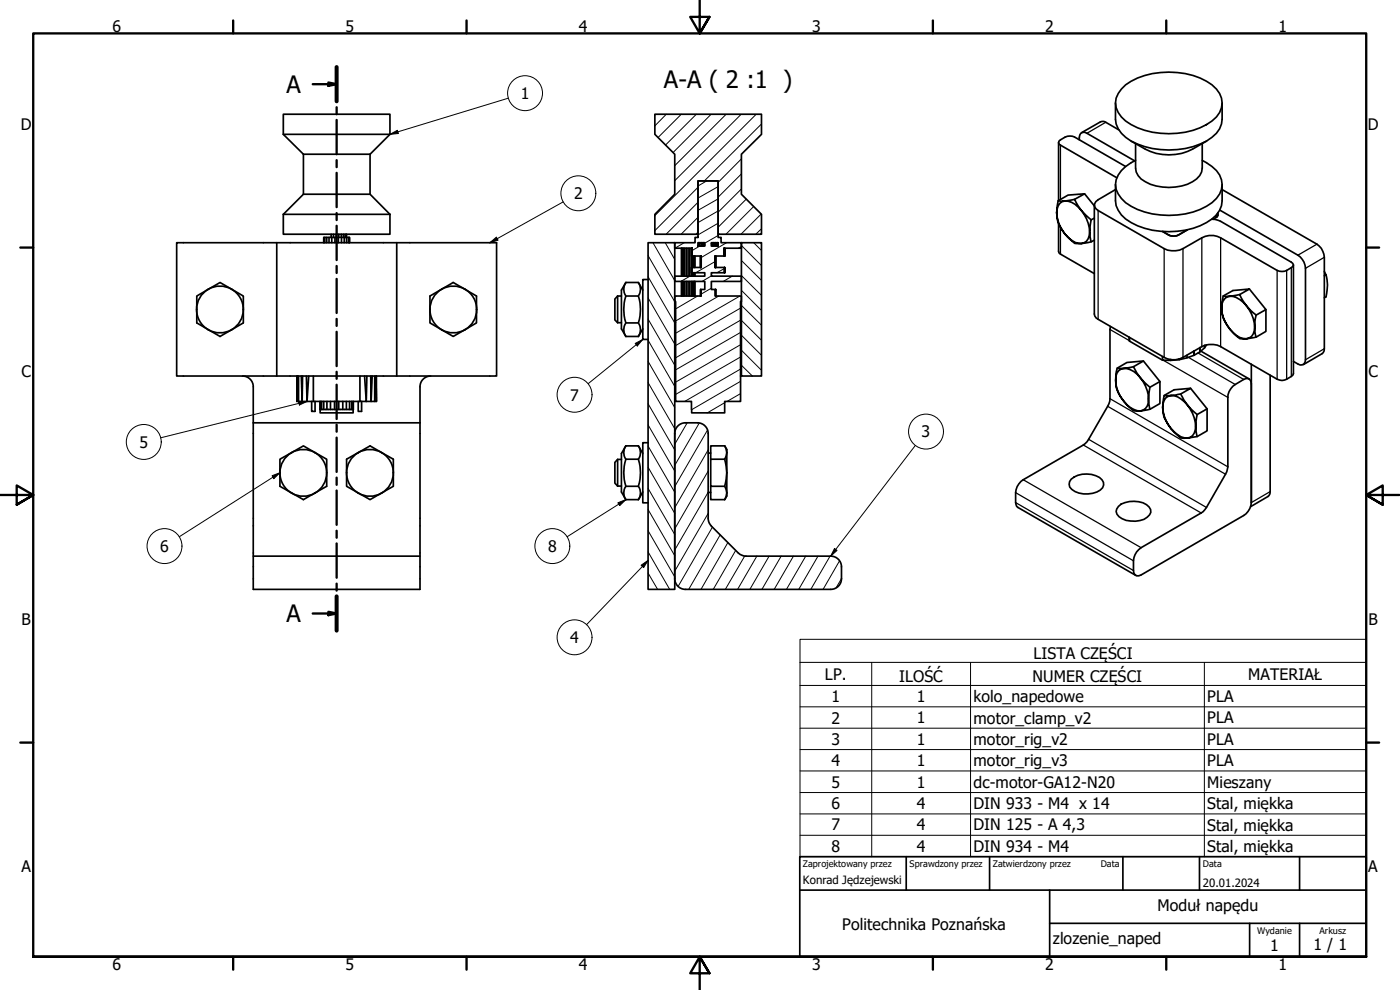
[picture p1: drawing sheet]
<svg xmlns="http://www.w3.org/2000/svg" width="420mm" height="297mm" viewBox="0 0 420 297" stroke-linecap="round" stroke-linejoin="round" font-family="sans-serif">
<!-- layer: Kreskowanie (ISO) -->
<g fill="none" stroke="#000" stroke-width=".3">
<path d="M200 34.3l-3.5 3.5M204.5 34.3l-7 7M209 34.3l-9.3 9.2M213.4 34.3l-11.4 11.5M217.9 34.3l-15.4 15.4M222.4 34.3l-19.9 19.9M226.9 34.3l-30.4 30.4M228.5 37.2l-17.1 17.1M209.5 56.2l-13 13M212.1 54.3l-2.6 1.5M215.5 59.7l-6 3.4M215.5 56l-6 3.4"/>
<path d="M222.5 56.7l-7 7M222.5 52.2l-7 7M222.5 47.7l-7 7M224 59.7l-8.5 8.5M194.5 76.7l8 13.8M196 72.8l6.5 11.4M199.6 72.8l2.9 5M205.4 72.8l-2.8 1.7M209.5 69.6l-.6 .7M209.5 65.2l-5.1 5.1M209.5 60.7l-9.6 9.6M210 73.8l-2.3 1.4"/>
<path d="M214.6 78.5l-5.8 3.3M215.5 70.7l-4 2.2M215.5 67l-6 3.5M215.5 63.3l-6 3.5M218.1 72.8l-7.7 4.5M222.5 78.2l6 5.9M222.5 73.6l6 6.1M222.5 74l-.9 .5M226.2 62l-8.3 8.3M226.2 72.8l2.3 2.4M228.4 64.2l-6 6.1M228.5 68.6l-1.7 1.7"/>
<path d="M194.5 95.7l8 13.9M194.5 89.4l8 13.8M194.5 83l8 13.9M203 88.8l-.5 .3M207.1 82.9l-2.8 1.5M209.4 88.8l-6.6 3.9M213.5 86.5l-3.2 1.8M213.5 82.8l-2.8 1.6M215.7 88.8l-12.9 7.5M217.4 80.6l-2.3 1.2M219.8 82.9l-2.8 1.5M222.1 88.8l-19.3 11.2"/>
<path d="M222.2 99.7l-19.4 11.3M222.2 96.1l-19.4 11.3M222.2 92.4l-19.4 11.3M222.5 96.1l6 6M222.5 91.6l6 6M222.5 87.1l6 6M222.5 82.7l6 5.9M194.5 114.8l8 13.8M194.5 108.4l8 13.9M194.5 102.1l8 13.8M222.2 118.1l-4 2.3M222.2 114.4l-14.6 8.5"/>
<path d="M222.2 110.7l-16.7 9.7M222.2 107.1l-19.4 11.2M222.2 103.4l-19.4 11.3M222.5 109.6l3.3 3.2M222.5 105.1l6 6M222.5 100.6l6 6M194.5 133.8l8 13.9M194.5 127.5l8 13.8M194.5 121.1l8 13.9M206.2 126.9l-3.7 6.4M209.9 126.9l-7.4 12.7M212.3 129l-9.8 17"/>
<path d="M212.5 135l-10 17.3M217.5 120.8l-5.2 3.1M194.5 159.2l8 13.9M194.5 152.9l8 13.8M194.5 146.5l8 13.9M194.5 140.2l8 13.8M212.5 141.3l-10 17.4M212.5 147.7l-10 17.3M212.5 154l-10 17.4M213.8 158.2l-10.3 17.7M194.5 171.9l2.9 4.9M194.5 165.6l6.5 11.2"/>
<path d="M216.2 160.5l-9.5 16.3M218.4 162.8l-8 14M220.8 165.1l-6.7 11.7M223.5 166.8l-5.8 10M227.1 166.9l-5.7 9.9M230.8 166.9l-5.8 9.9M234.4 166.9l-5.7 9.9M238.1 166.9l-5.8 9.9M241.8 166.9l-5.8 9.9M245.5 166.9l-5.8 9.9M249.1 166.9l-5.8 9.9M252 168.3l-5 8.5"/>
<path d="M252.5 173.7l-1.5 2.6"/>
</g>
<!-- layer: Widoczne (ISO) -->
<g fill="none" stroke="#000" stroke-width=".51">
<path d="M196.5 34.3h32v6l-6 6v12l6 6v6h-13v-16h-6v16h-13v-6l6-6v-12l-6-6zM334.8 30.9v4.9a9.1 9.1 0 0 0 6.6 7.4 25.5 25.5 0 0 0 20.7-.9 8.2 8.2 0 0 0 4.7-6.5v-4.9M335.8 39l-3.9-2.3-1.2-.3-6.1 3.4M336.5 26.7a18.8 18.8 0 0 1 14.3-5.1 20 20 0 0 1 14.3 5.1 6.2 6.2 0 0 1-1.4 9.6 23.9 23.9 0 0 1-25.9 0 6.2 6.2 0 0 1-1.3-9.6zM85 40.3v-6h32v6M85 40.3h32M85 40.3l6.1 6M91.1 46.3h20M91.1 58.3h20M91.1 58.3l-6.1 6M91.1 46.3v12M111.1 58.3l5.9 6"/>
<path d="M111.1 46.3v12M117 40.3l-5.9 6M209.5 54.3h6v16.9h.9v1.6h6.1v1.7h-5.2v2.3h-2.7v3.4h2.8v1.6h-3.9v1.1h9v1.5h-9v2.5h1.2v1.9h7.8v1.7h-.3v29.9h-4.7v3.5h-9.9l-.1-3.5h-4.7v-29.9h-.3v-1.7h7.8v-1.9h1.2v-2.5h-9v-1.5h9v-1.1h-3.9v-1.6h2.8v-3.4h-2.7v-2.3h-5.2v-1.7h6.1v-1.6h.9zM317.7 42.8v17.4M323.9 42a1.73 1.73 0 0 1 1.6-2.3l15 8.5M325.5 58.2l-3 1.6M334.8 55.4v4.8a8 8 0 0 0 4.7 6.6 24.3 24.3 0 0 0 24.2-1.1 7 7 0 0 0 3.1-5.5v-4.8M334.8 56.9l-5.2 3a1.73 1.73 0 0 0-1.2 1.6 1.73 1.73 0 0 0 1.2 1.7l19.8 11.4a6.3 6.3 0 0 0 5.6 0l5.7-3.2a5.8 5.8 0 0 1 5.6 0l17 9.7a3.9 3.9 0 0 0 4.9-1.6l-.7-.8-21.2-12.3-1.6-.6h-1M337.8 50l-15.3-8.9a3.8 3.8 0 0 0-4.8 1.7l.1 .4 .5 .3 16.9 9.8M339.5 42.3a19.6 19.6 0 0 0 11.3 4.2 14.3 14.3 0 0 0 7.1-1.7l4.2-2.5M340.8 43.1v7.4a4.9 4.9 0 0 0 2.9 4 15.1 15.1 0 0 0 15.4-.8l.9-1 .6-1.1 .2-1.1v-7.4M340.8 48.1a9 9 0 0 0-6 7.3 8 8 0 0 0 4.7 6.5 24.3 24.3 0 0 0 24.2-1.1 6.4 6.4 0 0 0 0-10.8l-2.9-1.9"/>
<path d="M366.8 56.9l28.4 16.4a4.8 4.8 0 0 1 2.2 3.9v28.1l-.6 .8-5.6 3.3M83.1 72.8h65.9v40h-96v-40h30.1v40M85 64.3v6h32v-6M85 64.3h32M97.2 72.8v-1.6h7.7v1.6M97.2 71.2v1.6M97.5 71.2v1.6M98 71.2v1.6M98.7 71.2v1.6M99.4 70.3v.9M99.6 71.2v1.6M100.1 70.3v.9"/>
<path d="M100.5 71.2v1.6M100.9 70.3v.9M101.5 71.2v1.6M101.7 70.3v.9M102.4 70.3v.9M102.5 71.2v1.6M103.1 70.3v.9M103.3 71.2v1.6M103.6 70.3v.9M103.9 70.3v.9M104 70.3v2.5M104.6 71.2v1.6"/>
<path d="M104.8 71.2v1.6M119.1 72.8v40M194.5 72.8h8v104h-8zM204.5 74.5v8.4M204.6 74.5v8.4M204.8 74.5v8.4M205.1 74.5v8.4M205.5 74.5v8.4M206 74.5v8.4M206.5 74.5v8.4M207 74.5v8.4M207.6 74.5l.1 2.3"/>
<path d="M207.6 76.8l-.1-2.3v8.4M207.9 76.8v3.4M208.2 76.8v3.4M208.5 76.8v3.4M209.5 72.8h2v1h-2zM209.6 72.8v1M209.9 72.8v1M210.3 76.8v3.4M210.4 76.8v3.4M211.5 73.5l-.4-.7-.1 1-.6-1v1M213.5 72.8h2v1h-2zM213.5 73.1l.5 .7 .1-1 .5 1 .1-1 .4 1 .1-1 .2 1 .1-1v1"/>
<path d="M214.8 76.8v3.4M217.3 74.5l.1 2.3M217.4 74.5l.1 2.3M222.5 72.8h6v40h-6zM317.1 63.8a10.9 10.9 0 0 0 2.5 6.4 8.9 8.9 0 0 1-2.5-6.4zM317.6 60.2l2 .1a2.95 2.95 0 0 0-2.5 3.5zM317.6 60.2l2.9-1.7 5-.3 2.9 3.6M317.7 67.1l.1 8.8 10.6 6.2M319.6 70.2a7 7 0 0 0 4.9 2.9 3.3 3.3 0 0 1-3.6-1.5zM319.6 60.3l2.9-.5 2 3.4a6.4 6.4 0 0 0-4.9-2.9zM324.5 63.2l3 2.8-.5 3.5a10.9 10.9 0 0 0-2.5-6.3zM327 69.5l.5 3.1-3 .5a2.97 2.97 0 0 0 2.5-3.6z"/>
<path d="M328.4 61.5l.1 33.3 1.1 1 19.8 11.4a5.8 5.8 0 0 0 5.6 0l5.7-3.2a6.3 6.3 0 0 1 5.6 0l17 9.8a3.9 3.9 0 0 0 4.9-1.7v-32.6M328.4 72.1l-.9 .5M328.4 65.5l-.9 .5M348.9 69.5l1.9 1M350.8 70.5a3.4 3.4 0 0 0 2.8 0M350.8 70.5l1.4 .4 1.4-.4M356.4 68.9l-2.8 1.6M364.9 64.6v.7M365.3 64.2v.9M365.4 64v.8M365.5 63.9a1.15 1.15 0 0 1-.6 1.4l-.8 .5M366.1 63l23.4 13.6a5.1 5.1 0 0 1 2.3 3.9v27.4a1.39 1.39 0 0 1-.7 1.5 1.39 1.39 0 0 1-1.6-.2l-1.3-.8"/>
<path d="M59.1 88.8l6.9-4 7 4v8.1l-7 4.1-6.9-4.1zM129 88.8l7-4 7 4v8.1l-7 4.1-7-4.1zM185.4 88.8l-.9 .9v6.3l.9 .8M185.4 88.8v8M185.4 96.8h1.1M185.4 88.8h1.1M187.8 84.8a3.6 3.6 0 0 0 0 4 13.1 13.1 0 0 0 0 8.1 3.6 3.6 0 0 0 0 4.1M187.8 84.8h3.8l1.3 2.2M187.8 88.8h3.8M187.8 84.8l-1.3 2.2v11.7l1.3 2.3M187.8 96.9h3.8M191.6 84.8a3.6 3.6 0 0 1 0 4 13.1 13.1 0 0 1 0 8.1 3.6 3.6 0 0 1 0 4.1"/>
<path d="M192.9 98.7l-1.3 2.3M194.5 83.9h-1.6v17.9h1.6M202.5 96.8h.3M204.5 84.4v4.4M204.6 84.4v4.4M204.8 84.4v4.4M205.1 84.4v4.4M205.5 84.4v4.4M206 84.4v4.4M206.5 84.4v4.4M207 84.4v4.4M207.5 80.2h.1"/>
<path d="M207.5 81.8h.1M207.5 84.4v4.4M207.6 80.2v1.6M207.9 81.8v1.1M207.9 84.4v4.4M208.2 81.8v1.1M208.2 84.4v4.4M208.5 81.8v1.1M208.5 84.4v4.4M210.2 80.2v-3.4v3.4M210.3 86.9l-.1 1.9M214.6 80.2v-3.4v3.4"/>
<path d="M214.7 80.2v-3.4v3.4M214.7 88.8v-1.9l.1 1.9M217.5 80.2v1.6M217.5 81.8v-1.6v1.6M333.2 98l-.1 21.6v.8l-.7 1.5-5.7 9.9-1 1.3-18.6 10.8a5.1 5.1 0 0 0-2.3 3.9v3l.3 1.1 .4 .4 35.4 20.3M366.6 92.4a9.8 9.8 0 0 0 2.5 6.4 8.9 8.9 0 0 1-2.5-6.4zM367.1 88.8l2 .1a2.95 2.95 0 0 0-2.5 3.5zM369.1 88.9l2.9-.5 2.1 3.3a7 7 0 0 0-5-2.8zM369.1 98.8a6.6 6.6 0 0 0 5 2.8 3.5 3.5 0 0 1-3.7-1.4zM372 88.4l3-1.7-5 .5-2.9 1.6M374.1 91.7l2.9 2.8-.4 3.6a10.9 10.9 0 0 0-2.5-6.4zM375 86.7l4.9 6.2-2.9 1.6"/>
<path d="M376.6 98.1v1.5l.4 1.5-2.9 .5a2.97 2.97 0 0 0 2.5-3.5zM379.9 92.9v6.5l-2.9 1.7M397.4 81.5l.6 1M398 82.5a12.4 12.4 0 0 1 0 6.6l-.6 .2M398 82.5l-.6 .2M72.8 112.8a3.2 3.2 0 0 1 3.2 3.3v60.7h50v-60.7a3.2 3.2 0 0 1 3.3-3.3M89.1 112.8v7.6l.1-7.6M89.6 112.8v7.6h-.5M90.4 112.8l.3 7.6 .1-7.6M91.9 112.8l.2 7.6 .5-7.6M94 112.8v7.6h14M108 112.8v7.6h1.9l-.5-7.6"/>
<path d="M110.1 112.8l-.2 7.6h2.6v-7.6M111.3 112.8l.1 7.6 .3-7.6M112.8 112.8l.2 7.6v-7.6M187.8 101h3.8M222.2 112.8h.3M334.8 114a9.8 9.8 0 0 0 2.5 6.4 8.9 8.9 0 0 1-2.5-6.4zM335.3 110.5h2a2.85 2.85 0 0 0-2.5 3.5zM335.3 110.5l2.9-1.7 5-.5 4.9 6.2M337.3 110.5l2.9-.5 2.1 3.4a6.4 6.4 0 0 0-5-2.9zM338.8 101.1l.2 1.2M339 101.3v1l9.9 5.8M342.3 113.4l2.8 2.8-.4 3.5a10.2 10.2 0 0 0-2.4-6.3z"/>
<path d="M343.2 108.3l-3 1.7M344.7 119.7l.4 3.1-2.8 .5a3 3 0 0 0 2.4-3.6zM345.1 116.2l3-1.7v6.6l-3 1.7M348.9 107v1.1h2.4v-.2M349.4 118.7h2a2.97 2.97 0 0 0-2.5 3.5zM351.4 118.7l2.9-.5 2.1 3.3a7 7 0 0 0-5-2.8zM353.8 107.7l.1 .2v-.2M354.3 118.2l3-1.7-4.9 .5-3 1.7M356.2 106.6v.8l-2.3 .5-2.6 .2 .1-.2M357.3 116.5l5 6.2-3 1.7M358.4 105.3l-.1 1.3-.1-1.2M360.2 104.3l-.1 1.3v-1.3"/>
<path d="M360.4 105.3l14.5 8.4M361.5 103.6v.8l-1.4 1.2-1.8 1-2.1 .8M362.1 103.5l-.6 .9M375.5 109.3v41.5a4.9 4.9 0 0 1-2.2 3.9l-30.8 17.8a1.41 1.41 0 0 1-1.7 .1 1.41 1.41 0 0 1-.6-1.4 6.8 6.8 0 0 1 1.6-6.3l18.7-11 1.6-1.6 5.7-10 .6-1.5 .1-21.6a4.6 4.6 0 0 1 2.2-3.8l2.6-1.6a1.41 1.41 0 0 1 1.6-.1 1.41 1.41 0 0 1 .6 1.5M381.2 112.6l-.1 35.5-.5 .9-5.3 3M76 126.9h50M87.5 135.8l-3.5 2v4M87.5 135.8l3.6-2 3.5 2M87.5 135.8a7 7 0 0 0-3.5 6.1M87.5 135.8a7 7 0 0 1 7 0M89.6 120.4h4.4M93.5 120.4v3h1.1v-3"/>
<path d="M94.5 135.8a7 7 0 0 1 3.5 6.1M94.6 135.8l3.4 2v4M96 120.4l.1 2.5M96.1 122.9v1h9.9v-1M96.1 122.9h9.9M96.1 120.4v2.5M96.5 120.4v2.5M97.2 120.4v2.5M98.1 120.4v2.5M99.2 120.4v2.5M100.4 120.4v2.5M101.7 120.4v2.5"/>
<path d="M102.9 120.4v2.5M103.9 120.4v2.5M104.9 120.4v2.5M105.5 120.4v2.5M105.9 120.4v2.5M106 120.4v2.5M107.5 120.4v3h1v-3M107.5 135.8l-3.5 2v4M107.5 135.8l3.6-2 3.5 2M107.5 135.8a7 7 0 0 0-3.5 6.1M107.5 135.8a7 7 0 0 1 7 0M112.5 120.4h.5"/>
<path d="M114.5 135.8a7 7 0 0 1 3.5 6.1M114.6 135.8l3.4 2v4M185.4 137.8l-.9 .9v6.3l.9 .8M185.4 137.8v8M185.4 137.8h1.1M187.8 133.8a3.5 3.5 0 0 0 0 4 13.3 13.3 0 0 0 0 8.1 3.5 3.5 0 0 0 0 4M187.8 133.8h3.8l1.3 2.3M187.8 133.8l-1.3 2.3v11.5l1.3 2.3M187.8 137.8h3.8M191.6 133.8a3.5 3.5 0 0 1 0 4 13.3 13.3 0 0 1 0 8.1 3.5 3.5 0 0 1 0 4M194.5 132.8h-1.6v18.1h1.6M202.5 130.1a3.2 3.2 0 0 1 3.2-3.2h3.6a3.2 3.2 0 0 1 3.2 3.2"/>
<path d="M202.5 130v43.7M212.5 130v25.5l.2 1 .8 1.3 8.1 8.1M212.5 135.9h.8M217.5 133.8a3.5 3.5 0 0 1 0 4M217.5 137.8a13.3 13.3 0 0 1 0 8.1 3.5 3.5 0 0 1 0 4M217.5 137.8h-4.2v8.1h4.2M217.5 133.8h-4.2v4M217.5 133.8l.6 1.1v13.9l-.6 1.1M337.3 120.4a6.6 6.6 0 0 0 5 2.9 3.5 3.5 0 0 1-3.7-1.5zM348.9 122.2a10.9 10.9 0 0 0 2.5 6.4l-1.1-1.6a7.4 7.4 0 0 1-1.4-4.8zM351.4 128.6a7 7 0 0 0 5 2.8h-2.1zM356.4 121.5l2.9 2.9-.5 3.5a10.9 10.9 0 0 0-2.4-6.4z"/>
<path d="M358.8 127.9l.5 3.1-2.9 .4a2.95 2.95 0 0 0 2.4-3.5zM362.3 122.7v6.6l-3 1.7M84 141.9a7 7 0 0 0 7 7 7 7 0 0 0 7-7M84 141.8v4.1l7.1 4 6.9-4v-4.1M104 141.9a7 7 0 0 0 7 7 7 7 0 0 0 7-7M104 141.8v4.1l7.1 4 6.9-4v-4.1M185.4 145.8h1.1M187.8 145.9h3.8M187.8 149.9h3.8M192.9 147.6l-1.3 2.3M212.5 147.8h.8M213.3 145.9v4h4.2"/>
<path d="M321.5 143.7a7.4 7.4 0 0 1 9.2 .2 2.02 2.02 0 0 1-.5 3.2 7.3 7.3 0 0 1-9.1-.9l-.2-.9 .1-.8zM335.7 151.9a7.4 7.4 0 0 1 9.2 .2 1.91 1.91 0 0 1-.6 3.1 7.6 7.6 0 0 1-8.4-.1 1.93 1.93 0 0 1-.2-3.2zM76 166.9h50M202.5 173.6a3.2 3.2 0 0 0 3.2 3.2h43.6a3.2 3.2 0 0 0 3.2-3.2M221.6 165.9l1.3 .8 1 .2M223.8 166.9h25.5a3.2 3.2 0 0 1 3.2 3.2M252.5 170v3.7"/>
<circle cx="66" cy="92.9" r="7"/>
<circle cx="136" cy="92.9" r="7"/>
</g>
<g fill="none" stroke="#000" stroke-width=".38">
<path d="M331.9 36.7l-5.7 3.3M318.3 43.5v16.4M318.3 68.2v8M329.6 63.2v32.6M349.4 74.6v32.6M355 74.6v32.6M360.7 71.4v32.6M366.3 71.4v32.6M395.2 73.3l-5.7 3.3M397.4 77.2l-5.6 3.3M333.1 98.9l5.9 3.3M383.3 81.1v32.7"/>
<path d="M386.1 81.1v32.7M387.5 80.3v32.7M333.1 119.6l35.4 20.5M349.1 108.1l19.4 11.1M356.7 107.2l14 8.2M359.5 105.9l13.8 7.9M397.4 104.6l-5.6 3.3M325.1 133.5l35.4 20.4M326.7 131.8l35.4 20.5M332.4 121.9l35.4 20.4M304.8 147.8l35.4 20.5M304.8 150.8l35.4 20.4"/>
<path d="M307.1 143.9l35.4 20.4M381.2 147.5l-5.7 3.3"/>
</g>
<!-- layer: Widoczne (ISO) -->
<g fill="#000">
<circle cx="215.5" cy="70.3" r=".25"/>
<circle cx="217.3" cy="76.8" r=".25"/>
</g>
<!-- layer: Linia przekroju (ISO) -->
<g fill="none" stroke="#000" stroke-width=".7">
<path d="M93.9 25.3h7.1M98.6 24.8l2.4 .5-2.4 .5zM101 20.1v10.3M101 32.2v2.1M101 36v10.3M101 48.1v2.1M101 51.9v10.3M101 63.9v2.1M101 67.7v10.3M101 79.8v2.1M101 83.7v10.2M101 95.7v2.1"/>
<path d="M101 99.6v10.2M101 111.6v2.1M101 115.4v10.3M101 127.4v2.1M101 131.3v10.3M101 143.3v2.2M101 147.2v10.3M101 159.2v2.1M101 163.1v10.2M101 175.1v2.1M101 178.9v10.3M93.9 184.1h7.1"/>
<path d="M98.6 183.6l2.4 .5-2.4 .5z"/>
</g>
<path d="M101 20.1v10.3M101 178.9v10.3" fill="none" stroke="#000" stroke-width="1.2"/>
<path d="M98.6 24.8l2.4 .5-2.4 .5zM98.6 183.6l2.4 .5-2.4 .5z" fill="#000"/>
<!-- layer: Symbol (ISO) -->
<g fill="none" stroke="#000" stroke-width=".3">
<path d="M152.6 29.4l-35.6 10.9M117 40.3l2.3-1.2 .3 1zM147 72.8l2-1.6 .5 .9zM169 60.6l-22 12.2M190.6 103l2.3-1.2-1.6 2zM192.9 101.8l-16.4 13.3M89.6 120.6l2.5-.2-2.2 1.1zM92.1 120.4l-43.9 11M274.7 133.7l-25.4 33.2M81.7 142.7l2.3-.9-1.8 1.8zM84 141.8l-30.2 19.2M185.4 150.9l2.4-1-1.8 1.8z"/>
<path d="M187.8 149.9l-17.6 11.1M192.4 169.6l2.1-1.5-1.3 2.2zM194.5 168.1l-18.5 19.3M250.4 164.6l.8 .5-1.9 1.8zM240.1 198.7v-6.9h169.9v6.9M240.1 198.7h169.9v7M240.1 198.7v58.3h169.9v-51.3M261.6 198.7v58.3M291.3 198.7v58.3M361.4 198.7v58.3M240.1 205.7h169.9M240.1 212.1h169.9"/>
<path d="M240.1 218.5h169.9M240.1 224.9h169.9M240.1 231.3h169.9M240.1 237.8h169.9M240.1 244.2h169.9M240.1 250.6h169.9"/>
<circle cx="157.6" cy="28" r="5.2"/>
<circle cx="173.6" cy="58" r="5.2"/>
<circle cx="172.4" cy="118.4" r="5.2"/>
<circle cx="43.1" cy="132.6" r="5.2"/>
<circle cx="277.9" cy="129.5" r="5.2"/>
<circle cx="49.4" cy="163.8" r="5.2"/>
<circle cx="165.8" cy="163.8" r="5.2"/>
<circle cx="172.4" cy="191.2" r="5.2"/>
</g>
<!-- layer: Obramowanie (ISO) -->
<g fill="none" stroke="#000" stroke-width=".7">
<path d="M70 6.1v3.9M140 6.1v3.9M210 0v10l-2.9-4.9h5.8l-2.9 4.9 2.9-4.9M280 6.1v3.9M350 6.1v3.9M6.1 74.3h3.9M410 74.3h3.9M0 148.5h10l-5-2.8v5.7l5-2.9-5 2.9M420 148.5h-10l5-2.8v5.7l-5-2.9 5 2.9M6.1 222.8h3.9M410 222.8h3.9M10 287.1v-277.1h400v277.1h-400h400"/>
<path d="M70 287.1v3.8M140 287.1v3.8M212.9 292l-2.9-4.9 2.9 4.9h-5.8l2.9-4.9v9.9M280 287.1v3.8M350 287.1v3.8"/>
</g>
<path d="M240 257h170v30.1h-170zM272 257v10.1M297 257v10.1M337 257v10.1M360 257v10.1M390 257v10.1M240 267.1h170M315 277h95M315 267.1v20M375 277v10.1M390 277v10.1" fill="none" stroke="#000" stroke-width=".51"/>
<!-- layer: Symbol (ISO) -->
<path d="M117 40.3l2.3-1.2 .3 1zM147 72.8l2-1.6 .5 .9zM190.6 103l2.3-1.2-1.6 2zM89.6 120.6l2.5-.2-2.2 1.1zM81.7 142.7l2.3-.9-1.8 1.8zM185.4 150.9l2.4-1-1.8 1.8zM192.4 169.6l2.1-1.5-1.3 2.2zM250.4 164.6l.8 .5-1.9 1.8z" fill="#000"/>
<g font-size="7.2">
<text x="86" y="27.9">A</text>
<text x="199.3" y="26.3">A-A ( 2 :1 )</text>
<text x="86" y="186.7">A</text>
</g>
<g font-size="4.8">
<text x="33.7" y="9.6">6</text>
<text x="103.7" y="9.6">5</text>
<text x="173.7" y="9.6">4</text>
<text x="243.7" y="9.6">3</text>
<text x="313.7" y="9.6">2</text>
<text x="383.7" y="9.6">1</text>
<text x="156.3" y="29.7">1</text>
<text x="6.2" y="38.9">D</text>
<text x="410.5" y="38.9">D</text>
<text x="172.3" y="59.8">2</text>
<text x="6.4" y="113.1">C</text>
<text x="410.7" y="113.1">C</text>
<text x="171.1" y="120.2">7</text>
<text x="276.5" y="131.2">3</text>
<text x="41.8" y="134.4">5</text>
<text x="48.1" y="165.7">6</text>
<text x="164.5" y="165.7">8</text>
<text x="6.4" y="187.4">B</text>
<text x="410.7" y="187.4">B</text>
<text x="171.1" y="193">4</text>
<text x="310.2" y="197.7">LISTA CZĘŚCI</text>
<text x="247.6" y="203.9">LP.</text>
<text x="374.6" y="203.9">MATERIAŁ</text>
<text x="269.9" y="204.6">ILOŚĆ</text>
<text x="309.9" y="204.6">NUMER CZĘŚCI</text>
<text x="249.6" y="210.6">1</text>
<text x="275.1" y="210.6">1</text>
<text x="292.2" y="210.7">kolo_napedowe</text>
<text x="362.3" y="210.6">PLA</text>
<text x="249.6" y="217.1">2</text>
<text x="275.1" y="217">1</text>
<text x="292.2" y="217.1">motor_clamp_v2</text>
<text x="362.3" y="217">PLA</text>
<text x="249.6" y="223.5">3</text>
<text x="275.1" y="223.4">1</text>
<text x="292.2" y="223.5">motor_rig_v2</text>
<text x="362.3" y="223.4">PLA</text>
<text x="249.6" y="229.9">4</text>
<text x="275.1" y="229.9">1</text>
<text x="292.2" y="229.9">motor_rig_v3</text>
<text x="362.3" y="229.9">PLA</text>
<text x="249.6" y="236.3">5</text>
<text x="275.1" y="236.3">1</text>
<text x="292.2" y="236.4">dc-motor-GA12-N20</text>
<text x="362.3" y="236.3">Mieszany</text>
<text x="249.6" y="242.7">6</text>
<text x="275.1" y="242.7">4</text>
<text x="292.2" y="242.7">DIN 933 - M4 x 14</text>
<text x="362.3" y="242.8">Stal, miękka</text>
<text x="249.6" y="249.2">7</text>
<text x="275.1" y="249.2">4</text>
<text x="292.2" y="249.2">DIN 125 - A 4,3</text>
<text x="362.3" y="249.2">Stal, miękka</text>
<text x="249.6" y="255.6">8</text>
<text x="275.1" y="255.6">4</text>
<text x="292.2" y="255.6">DIN 934 - M4</text>
<text x="362.3" y="255.6">Stal, miękka</text>
<text x="6.4" y="261.7">A</text>
<text x="410.7" y="261.7">A</text>
<text x="347.4" y="273.4">Moduł napędu</text>
<text x="252.8" y="279">Politechnika Poznańska</text>
<text x="316" y="283.4">zlozenie_naped</text>
<text x="381.2" y="285.3">1</text>
<text x="394.2" y="285">1 / 1</text>
<text x="33.7" y="290.9">6</text>
<text x="103.7" y="290.9">5</text>
<text x="173.7" y="290.9">4</text>
<text x="243.7" y="290.9">3</text>
<text x="313.7" y="290.9">2</text>
<text x="383.7" y="290.9">1</text>
</g>
<g font-size="3.4">
<text x="241" y="265.4">Konrad Jędzejewski</text>
<text x="361" y="266">20.01.2024</text>
</g>
<g font-size="2.7">
<text x="241" y="260.1">Zaprojektowany przez</text>
<text x="273" y="260.1">Sprawdzony przez</text>
<text x="298" y="260.1">Zatwierdzony przez</text>
<text x="330.3" y="260">Data</text>
<text x="361" y="260">Data</text>
<text x="377.3" y="280.1">Wydanie</text>
<text x="396" y="280.1">Arkusz</text>
</g>
</svg>
